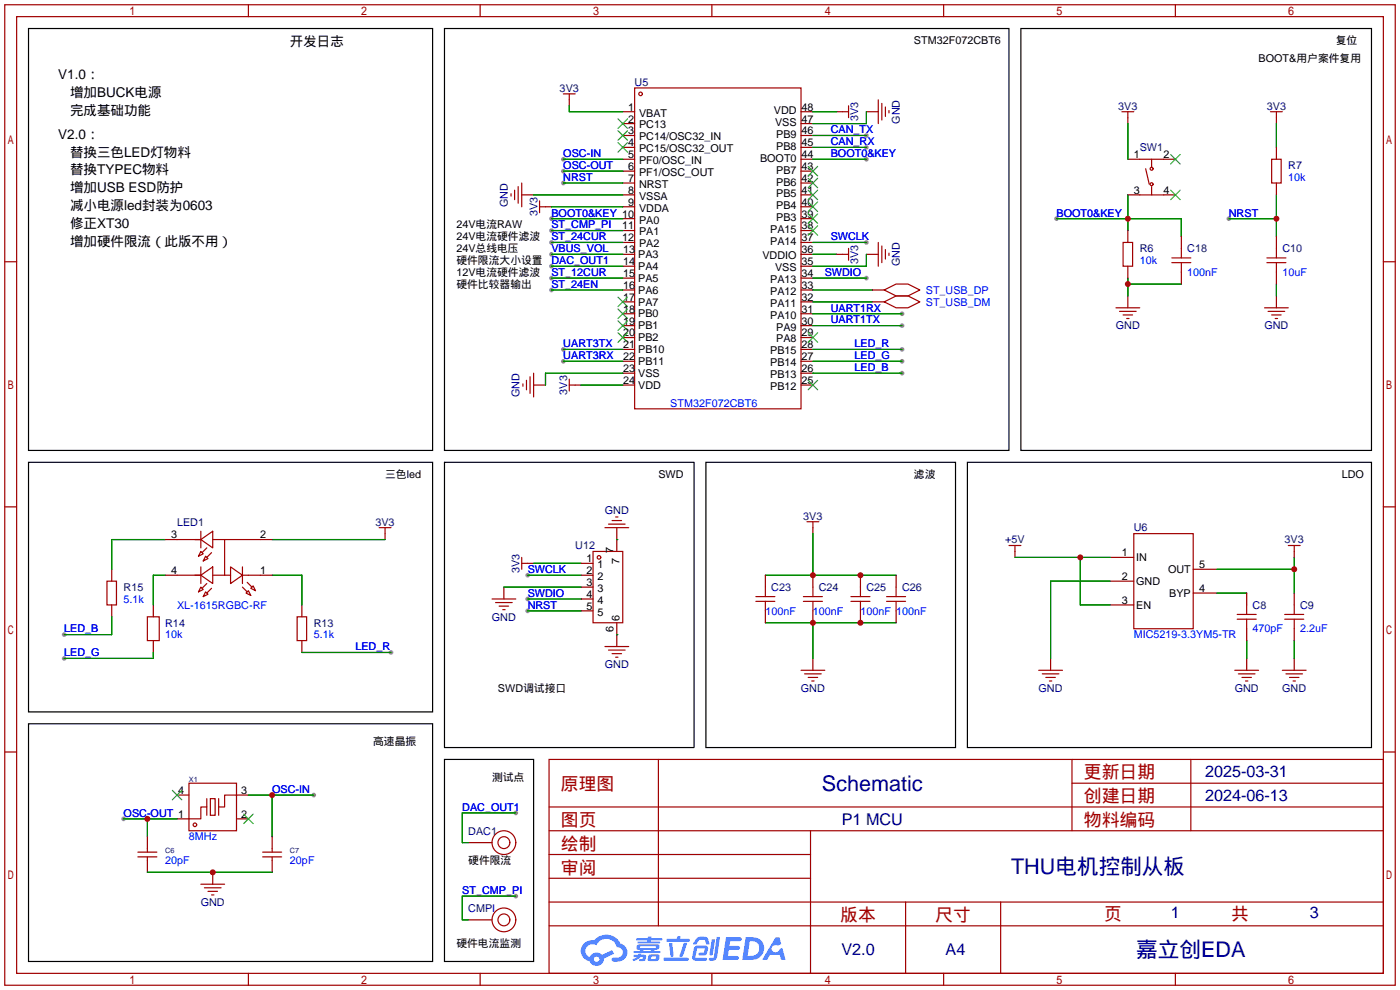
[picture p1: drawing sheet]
<svg xmlns="http://www.w3.org/2000/svg" width="299mm" height="212mm" viewBox="0 0 299 212" stroke-linecap="round" stroke-linejoin="round" font-family="sans-serif">
<g fill="#999">
<circle cx="120.4" cy="34" r=".51"/>
<circle cx="120.4" cy="36.6" r=".51"/>
<circle cx="26.4" cy="175" r=".51"/>
<circle cx="67.1" cy="169.9" r=".51"/>
<circle cx="185.2" cy="51.8" r=".51"/>
<circle cx="112.8" cy="122.9" r=".51"/>
<circle cx="185.2" cy="59.4" r=".51"/>
<circle cx="112.8" cy="128" r=".51"/>
<circle cx="185.2" cy="34" r=".51"/>
<circle cx="225.8" cy="46.7" r=".51"/>
<circle cx="120.4" cy="39.1" r=".51"/>
<circle cx="262.6" cy="46.7" r=".51"/>
<circle cx="192.8" cy="69.6" r=".51"/>
<circle cx="117.9" cy="54.4" r=".51"/>
<circle cx="120.4" cy="74.7" r=".51"/>
<circle cx="120.4" cy="77.2" r=".51"/>
<circle cx="185.2" cy="29" r=".51"/>
<circle cx="185.2" cy="31.5" r=".51"/>
<circle cx="13.7" cy="135.6" r=".51"/>
<circle cx="13.7" cy="140.7" r=".51"/>
<circle cx="83.6" cy="139.4" r=".51"/>
<circle cx="192.8" cy="79.8" r=".51"/>
<circle cx="192.8" cy="77.2" r=".51"/>
<circle cx="192.8" cy="74.7" r=".51"/>
<circle cx="117.9" cy="46.7" r=".51"/>
<circle cx="112.8" cy="130.6" r=".51"/>
<circle cx="192.8" cy="67.1" r=".51"/>
<circle cx="117.9" cy="62" r=".51"/>
<circle cx="117.9" cy="56.9" r=".51"/>
<circle cx="110.2" cy="173.7" r=".51"/>
<circle cx="117.9" cy="49.3" r=".51"/>
<circle cx="110.2" cy="191.5" r=".51"/>
<circle cx="117.9" cy="51.8" r=".51"/>
<circle cx="117.9" cy="59.4" r=".51"/>
</g>
<g fill="none" stroke="#a10000" stroke-width=".25">
<path d="M1 1h297.2v209.6h-297.2zM3.6 3.6h292.1v204.4h-292.1zM53.1 1v2.6M102.6 1v2.6M152.1 1v2.6M201.7 1v2.6M251.2 1v2.6M1 55.9h2.6M295.7 55.9h2.5M1 108.3h2.6M295.7 108.3h2.5M1 160.7h2.6"/>
<path d="M117.3 162.3h178.4v45.7h-178.4zM117.3 177.5h178.4M117.3 172.5h178.4M140.7 162.3v35.6M173.2 177.5v30.5M229.1 162.3v15.2M229.1 167.4h66.6M254.5 162.3v15.2M295.7 160.7h2.5M117.3 182.6h55.9M117.3 197.9h178.4M117.3 192.8h178.4"/>
<path d="M117.3 187.7h55.9M193.5 192.8v15.2M213.9 192.8v15.2M53.1 208v2.6M102.6 208v2.6M152.1 208v2.6M201.7 208v2.6M251.2 208v2.6"/>
</g>
<g fill="#5487ff">
<path d="M155.2 200.3h2.6a.48 .48 0 0 1 .7 .4 .48 .48 0 0 1-.6 .4h-1.8l-.2 1.1h1.9a.43 .43 0 0 1 .4 .4 .43 .43 0 0 1-.5 .4h-1.9l-.2 1.3h1.7a.45 .45 0 0 1 .5 .2 .45 .45 0 0 1-.1 .6h-3.3z"/>
<path d="M165.7 200.3h.9l.4 1.5-.8 .3a.84 .84 0 0 0-1.2 .3 .84 .84 0 0 0 .4 1.1 .84 .84 0 0 0 1.1-.4l.1-.2 .6-.3 .7 2.5h-1l-.2-1h-2.1l-.6 1h-1.1z"/>
<path d="M152.1 200.8h.7l-.5 3.1a.36 .36 0 0 1-.3 .3 .36 .36 0 0 1-.4-.3z"/>
<path d="M153.2 200.2h.7l-.6 4.3a1.13 1.13 0 0 1-1.8 .6l.2-.4h.7l.2-.2z"/>
<path d="M148.9 200.6l.6-.4h1a.77 .77 0 0 1 .9 .5l.3 1-.2 .2h-.5l-.3-.9-.2-.2-1 .1-.7 1-.6-.1-.1-.2z"/>
<path d="M148.4 202.4l.6-.3h1.7a.81 .81 0 0 1 .7 .5 .81 .81 0 0 1-.2 .8 .81 .81 0 0 1-.9 .8h-.7a.32 .32 0 0 1-.3-.3 .32 .32 0 0 1 .4-.3h.7l.2-.9-1.6 .1-.4 1.8 2.2 .1a.32 .32 0 0 1 .3 .4 .32 .32 0 0 1-.4 .2h-2.2l-.5-.3-.1-.5z"/>
<path d="M141.9 204.7h5a.33 .33 0 0 1 .3 .3 .33 .33 0 0 1-.3 .3h-4.9l-.2-.1z"/>
<path d="M146.1 201.5h.8l-.7 2a.98 .98 0 0 1-.7 1.1l-.3-.3z"/>
<path d="M143 201.6h.7l.3 2.5a.34 .34 0 0 1-.3 .4 .34 .34 0 0 1-.4-.3z"/>
<path d="M142.5 200.7h2.1l.3-.6h.6l-.1 .6h1.7a.32 .32 0 0 1 .4 .3 .32 .32 0 0 1-.4 .3h-4.5l-.2-.2z"/>
<path d="M135.5 204.1h.9l.1-.3h.6v.3h.8a.82 .82 0 0 1-.5 1.3h-.8v-.4l.7-.1 .1-.3a.68 .68 0 0 0-1 .4l-1.1 .4-.1-.4 .9-.5h-.7z"/>
<path d="M136 200.5h2.4l.1-.3h.7v.3h2.2l.2 .3-.2 .2h-2.3v.2h1.8l.2 .3-.2 .1h-4.5l-.1-.4h2l.1-.2h-2.3l-.1-.2z"/>
<path d="M159.4 200.3l-.8 4.9h1.7a2.5 2.5 0 0 0 3-2.5 2.5 2.5 0 0 0-3.1-2.4zM160.3 201.1a1.61 1.61 0 0 1 2 1.5 1.61 1.61 0 0 1-1.8 1.7h-.7z"/>
<path d="M136.2 202a.55 .55 0 0 0-.2 .8 .55 .55 0 0 0 .7 .2l.1 .3h-1.3v.3l5.4 .1 .3-.2-.2-.2h-1.2l.2-.3a.7 .7 0 0 0 .8-.3 .7 .7 0 0 0 0-.8l-4.2-.1zM136.8 202.3l3.3-.1 .1 .1-.2 .3h-3.2zM137.5 203h1.7l-.2 .3h-1.4z"/>
<path d="M138.6 204.2a1.05 1.05 0 0 0 0 1.2 2.91 2.91 0 0 0 2.2-.2 .98 .98 0 0 0 0-1.2h-1.6zM139.2 204.5l.9-.1 .1 .4-.2 .2-.8-.1z"/>
<path d="M124.9 201.6a2.23 2.23 0 0 0-.7 2.3 2.23 2.23 0 0 0 1.8 1.6 1.58 1.58 0 0 0 1.8 .9 1.58 1.58 0 0 0 1.3-1.5l2.2-1.1-.5-.7-2.1 1a1.65 1.65 0 0 0-2.7 .4 1.45 1.45 0 0 1-.8-1.9 1.45 1.45 0 0 1 2-.7l.3 .1a2.3 2.3 0 0 1 2.3-1.3 2.3 2.3 0 0 1 2 1.7 1.12 1.12 0 0 1 1.3 1 1.12 1.12 0 0 1-1.1 1.2h-.7a.45 .45 0 0 0-.6 .4 .45 .45 0 0 0 .5 .5 2.21 2.21 0 0 0 2.2-.5 2.21 2.21 0 0 0 .5-2.3 2.13 2.13 0 0 0-1.3-1.1 3.3 3.3 0 0 0-5.6-.7l-1.1 .1zM127 205a.57 .57 0 0 1 1.1 0 .57 .57 0 0 1-1.1 0z"/>
</g>
<g fill="none" stroke="#a10000" stroke-width=".25">
<path d="M135.6 18.8h35.6v68.6h-35.6zM110.7 39.9v3.5M111.5 39.1v5.1M120.4 20.1h2.5M121.7 20.1v1.2M180.1 23.9h1.3M181.4 22.6v2.5M187.7 21.3v5.1M188.5 22.1v3.6M189.2 22.9v2M190 23.6v.5M239.8 23.9h2.5"/>
<path d="M241 23.9v1.2M243.6 34h5.1M244.9 36.1l.7 3.3M246.1 34v1.8M246.1 39.9v1.8M271.5 23.9h2.6M271.8 34h2v5.1h-2zM272.8 23.9v1.2M109.2 41.4v.5M110 40.6v2.1M115.3 42.9v2.6M115.3 44.2h1.3"/>
<path d="M180.1 54.4h1.3M181.4 53.1v2.5M187.7 51.8v5.1M188.5 52.6v3.5M189.2 53.3v2.1M190 54.1v.5M240 51.8h2.1v5.1h-2.1zM243.6 41.7h5.1M250.4 56.1h4.1M250.4 55.1h4.1M252.5 53.1v2M252.5 56.1v2.1"/>
<path d="M270.8 56.1h4M270.8 55.1h4M272.8 53.1v2M272.8 56.1v2.1M114 79.8v5M189 62l2.5-1.3h2.6l2.5 1.3-2.5 1.2h-2.6zM189 64.5l2.5-1.3h2.6l2.5 1.3-2.5 1.3h-2.6zM238.5 65.8h5.1M239.3 66.5h3.5M240 67.3h2.1M240.8 68.1h.5M270.3 65.8h5"/>
<path d="M271 66.5h3.6M271.8 67.3h2M272.5 68.1h.5M111.8 82v.5M112.5 81.3v2M113.3 80.5v3.6M121.7 81v2.6M121.7 82.3h1.2M37.8 115.3h5.1M42.9 117.9l.5 .5-1 .5zM42.9 115.3l2.6-1.8v3.6zM42.9 113.5v3.6"/>
<path d="M43.9 118.9l.5 .5-1 .5zM44.2 117.1l-1 1M45.2 118.1l-1 1M45.5 115.3h2.5v7.6M48 115.3h7.6M81 112.8h2.6M82.3 112.8v1.2M111.5 119.1v2.6M126.7 117.9h6.4v15.2h-6.4zM129.3 112.8h5.1M130 112h3.6M130.8 111.3h2"/>
<path d="M131.6 110.5h.5M172.5 111.5h2.5M173.7 111.5v1.3M215.6 116.6h2.6M216.9 116.6v1.3M242.3 114h12.7v20.4h-12.7zM275.3 116.6h2.6M276.6 116.6v1.3M22.9 124.2h2v5.1h-2zM31.5 131.8h2.5v5.1h-2.5zM37.8 122.9h5.1M42.9 122.9l2.6-1.7v3.5z"/>
<path d="M42.9 125.5l.5 .5-1 .5zM42.9 121.2v3.5M43.9 126.5l.5 .5-1 .5zM44.2 124.7l-1 1M45.2 125.7l-1 1M45.5 122.9h3.8M49.3 121.2l2.5 1.7-2.5 1.8zM51.8 125.5l1 1M51.8 122.9h3.8M51.8 121.2v3.5M52.6 126.7l.5-.5 .5 1.1zM52.8 124.5l1 1"/>
<path d="M53.6 125.7l.5-.5 .5 1zM63.5 131.8h2v5.1h-2zM105.2 128h5M105.9 128.8h3.6M106.7 129.5h2M107.4 130.3h.5M111.5 120.4h1.3M129.3 138.2h5.1M130 138.9h3.6M130.8 139.7h2M161.5 128.5h4.1M161.5 127.5h4.1"/>
<path d="M163.6 125.5v2M163.6 128.5v2.1M171.7 128.5h4.1M171.7 127.5h4.1M173.7 125.5v2M173.7 128.5v2.1M181.9 128.5h4M181.9 127.5h4M183.9 125.5v2M183.9 128.5v2.1M189.5 128.5h4M189.5 127.5h4"/>
<path d="M191.5 125.5v2M191.5 128.5v2.1M264.4 132.3h4.1M264.4 131.3h4.1M266.4 129.3v2M266.4 132.3v2.1M274.6 132.3h4M274.6 131.3h4M276.6 129.3v2M276.6 132.3v2.1M131.6 140.5h.5M171.2 143.3h5.1"/>
<path d="M172 144h3.5M172.7 144.8h2.1M173.5 145.5h.5M222 143.3h5.1M222.8 144h3.5M223.5 144.8h2.1M224.3 145.5h.5M263.9 143.3h5.1M264.7 144h3.5M265.4 144.8h2.1M266.2 145.5h.5M274.1 143.3h5"/>
<path d="M274.8 144h3.6M275.6 144.8h2M276.4 145.5h.5M40.4 167.4h10.1v10.1h-10.1zM44.2 172.5h-1.3v2.5h-2.5M44.2 170.7v3.5M45 170.7h1v3.5h-1zM46.7 170.7v3.5M50.5 169.9h-2.5v2.6h-1.3M29.5 183.1h4M29.5 182.1h4M31.5 181.4v.7"/>
<path d="M31.5 183.1v.8M42.9 189h5.1M43.7 189.7h3.5M44.4 190.5h2.1M45.2 191.3h.5M56.1 183.1h4.1M56.1 182.1h4.1M58.2 181.4v.7M58.2 183.1v.8"/>
<circle cx="136.9" cy="20.1" r=".38"/>
<circle cx="246.1" cy="36.1" r=".32"/>
<circle cx="246.1" cy="39.4" r=".32"/>
<circle cx="128" cy="119.1" r=".38"/>
<circle cx="41.7" cy="176.3" r=".38"/>
<circle cx="107.7" cy="180.1" r="2.54"/>
<circle cx="107.7" cy="196.6" r="2.54"/>
<circle cx="107.7" cy="196.6" r="1.27"/>
<circle cx="107.7" cy="180.1" r="1.27"/>
</g>
<g fill="none" stroke="#870000" stroke-width=".25">
<path d="M121.7 21.3v1.3M133.1 23.9h2.5M133.1 26.4h2.5M133.1 29h2.5M133.1 31.5h2.5M133.1 34h2.5M133.1 36.6h2.5M133.1 39.1h2.5M171.2 23.9h2.5M171.2 26.4h2.5M171.2 29h2.5M171.2 31.5h2.5"/>
<path d="M171.2 34h2.5M171.2 36.6h2.5M171.2 39.1h2.5M178.8 23.9h1.3M185.2 23.9h2.5M241 34h2.6M241 25.1v1.3M248.7 34h2.5M272.8 25.1v1.3M272.8 31.5v2.5M272.8 39.1v2.6M111.5 41.7h2.5"/>
<path d="M116.6 44.2h1.3M133.1 41.7h2.5M133.1 44.2h2.5M133.1 46.7h2.5M133.1 49.3h2.5M133.1 51.8h2.5M133.1 54.4h2.5M133.1 56.9h2.5M133.1 59.4h2.5M171.2 41.7h2.5M171.2 44.2h2.5M171.2 46.7h2.5"/>
<path d="M171.2 49.3h2.5M171.2 51.8h2.5M171.2 54.4h2.5M171.2 56.9h2.5M171.2 59.4h2.5M178.8 54.4h1.3M185.2 54.4h2.5M241 41.7h2.6M241 49.3v2.5M241 56.9v2.5M248.7 41.7h2.5M252.5 50.5v2.6"/>
<path d="M252.5 58.2v2.5M272.8 50.5v2.6M272.8 58.2v2.5M133.1 62h2.5M133.1 64.5h2.5M133.1 67.1h2.5M133.1 69.6h2.5M133.1 72.1h2.5M133.1 74.7h2.5M133.1 77.2h2.5M133.1 79.8h2.5M171.2 62h2.5"/>
<path d="M171.2 64.5h2.5M171.2 67.1h2.5M171.2 69.6h2.5M171.2 72.1h2.5M171.2 74.7h2.5M171.2 77.2h2.5M171.2 79.8h2.5M186.4 62h2.6M186.4 64.5h2.6M241 63.2v2.6M272.8 63.2v2.6M114 82.3h2.6"/>
<path d="M122.9 82.3h1.3M133.1 82.3h2.5M171.2 82.3h2.5M35.3 115.3h2.5M55.6 115.3h2.6M82.3 114v1.3M131.8 112.8v5.1M173.7 112.8v1.2M216.9 117.9v1.2M237.2 119.1h5.1M276.6 117.9v1.2M23.9 121.7v2.5"/>
<path d="M23.9 129.3v2.5M32.8 129.3v2.5M32.8 136.9v2.5M35.3 122.9h2.5M55.6 122.9h2.6M64.5 129.3v2.5M64.5 136.9v2.5M107.7 125.5v2.5M112.8 120.4h1.2M124.2 120.4h2.5M124.2 122.9h2.5M124.2 125.5h2.5"/>
<path d="M124.2 128h2.5M124.2 130.6h2.5M131.8 133.1v5.1M163.6 122.9v2.6M163.6 130.6v2.5M173.7 122.9v2.6M173.7 130.6v2.5M183.9 122.9v2.6M183.9 130.6v2.5M191.5 122.9v2.6M191.5 130.6v2.5M237.2 124.2h5.1"/>
<path d="M237.2 129.3h5.1M255 126.7h5.1M255 121.7h5.1M266.4 126.7v2.6M266.4 134.4v2.5M276.6 126.7v2.6M276.6 134.4v2.5M173.7 140.7v2.6M224.5 140.7v2.6M266.4 140.7v2.6M276.6 140.7v2.6M31.5 178.8v2.6"/>
<path d="M37.8 175h2.6M37.8 169.9h2.6M50.5 175h2.6M50.5 169.9h2.6M58.2 178.8v2.6M31.5 183.9v2.5M45.5 186.4v2.6M58.2 183.9v2.5M100.1 180.1h5.1M100.1 196.6h5.1"/>
</g>
<g fill="none" stroke="#3c3" stroke-width=".25">
<path d="M132.1 25.4l2 2M132.1 27.9l2 2.1M132.1 30.5l2 2M134.1 25.4l-2 2M134.1 27.9l-2 2.1M134.1 30.5l-2 2M172.7 38.1l2.1 2M172.7 35.6l2.1 2M174.8 38.1l-2.1 2M174.8 35.6l-2.1 2M250.2 33l2 2.1M252.2 33l-2 2.1"/>
<path d="M172.7 48.3l2.1 2M172.7 45.7l2.1 2.1M172.7 43.2l2.1 2M172.7 40.6l2.1 2.1M174.8 48.3l-2.1 2M174.8 45.7l-2.1 2.1M174.8 43.2l-2.1 2M174.8 40.6l-2.1 2.1M250.2 40.6l2 2.1M252.2 40.6l-2 2.1M132.1 63.5l2 2M132.1 66l2 2.1"/>
<path d="M132.1 68.6l2 2M132.1 71.1l2 2.1M134.1 63.5l-2 2M134.1 66l-2 2.1M134.1 68.6l-2 2M134.1 71.1l-2 2.1M172.7 71.1l2.1 2.1M174.8 71.1l-2.1 2.1M172.7 81.3l2.1 2M174.8 81.3l-2.1 2M36.8 168.9l2.1 2M38.9 168.9l-2.1 2"/>
<path d="M52.1 174l2 2M54.1 174l-2 2"/>
</g>
<g fill="none" stroke="#008700" stroke-width=".25">
<path d="M120.4 34h12.7M120.4 36.6h12.7M120.4 39.1h12.7M121.7 22.6v1.3h11.4M173.7 34h11.5M173.7 23.9h5.1M173.7 29h11.5M173.7 31.5h11.5M185.2 23.9v2.5h-11.5M241 26.4v7.6M272.8 26.4v5.1M114 41.7h19.1"/>
<path d="M117.9 54.4h15.2M117.9 56.9h15.2M117.9 51.8h15.2M117.9 59.4h15.2M117.9 46.7h15.2M117.9 44.2h15.2M117.9 49.3h15.2M173.7 54.4h5.1M173.7 51.8h11.5M173.7 59.4h11.5M185.2 54.4v2.5h-11.5M225.8 46.7h26.7v3.8"/>
<path d="M241 41.7v7.6M241 59.4v3.8M262.6 46.7h10.2M272.8 41.7v8.8M117.9 62h15.2M120.4 74.7h12.7M120.4 77.2h12.7M133.1 79.8h-16.5v2.5M173.7 79.8h19.1M173.7 69.6h19.1M173.7 74.7h19.1M173.7 77.2h19.1"/>
<path d="M173.7 67.1h19.1M173.7 62h12.7M173.7 64.5h12.7M241 60.7h11.5M272.8 60.7v2.5M124.2 82.3h8.9M35.3 115.3h-11.4v6.4M58.2 115.3h24.1M131.8 115.3h.1M173.7 114v8.9M216.9 119.1h20.3M230.9 119.1v10.2h6.3"/>
<path d="M276.6 119.1v7.6M23.9 131.8v3.8h-10.2M32.8 139.4v1.3h-19.1M35.3 122.9h-2.5v6.4M58.2 122.9h6.3v6.4M64.5 139.4h19.1M107.7 125.5h16.5M112.8 122.9h11.4M112.8 128h11.4M112.8 130.6h11.4M114 120.4h10.2M131.8 135.6h.1"/>
<path d="M163.6 122.9h27.9M163.6 133.1h27.9M173.7 133.1v7.6M237.2 124.2h-12.7v16.5M260.1 126.7h6.3M260.1 121.7h16.5M266.4 136.9v3.8M276.6 136.9v3.8M26.4 175h11.4M31.5 175v3.8M53.1 169.9h14M58.2 169.9v8.9"/>
<path d="M110.2 173.7h-11.4v6.4h1.3M31.5 186.4h26.7M110.2 191.5h-11.4v5.1h1.3"/>
</g>
<path d="M6.1 6.1h86.4v90.2h-86.4zM95 6.1h120.6v90.2h-120.6zM218.2 6.1h74.9v90.2h-74.9zM6.1 98.8h86.4v53.3h-86.4zM95 98.8h53.3v61h-53.3zM150.9 98.8h53.3v61h-53.3zM206.8 98.8h86.3v61h-86.3zM6.1 154.7h86.4v50.8h-86.4zM95 162.3h19v43.2h-19z" fill="none" stroke="#000" stroke-width=".25"/>
<g fill="#c00">
<circle cx="173.7" cy="122.9" r=".63"/>
<circle cx="183.9" cy="122.9" r=".63"/>
<circle cx="173.7" cy="133.1" r=".63"/>
<circle cx="183.9" cy="133.1" r=".63"/>
<circle cx="31.5" cy="175" r=".63"/>
<circle cx="58.2" cy="169.9" r=".63"/>
<circle cx="45.5" cy="186.4" r=".63"/>
<circle cx="276.6" cy="121.7" r=".63"/>
<circle cx="230.9" cy="119.1" r=".63"/>
<circle cx="241" cy="46.7" r=".63"/>
<circle cx="241" cy="60.7" r=".63"/>
<circle cx="272.8" cy="46.7" r=".63"/>
</g>
<g font-size="4.6" fill="#000080">
<text x="175.7" y="169">Schematic</text>
<text x="216.1" y="186.8">THU电机控制从板</text>
<text x="242.8" y="204.6">嘉立创EDA</text>
</g>
<g font-size="3.8" fill="#a00000">
<text x="231.6" y="166.4">更新日期</text>
<text x="119.9" y="168.9">原理图</text>
<text x="231.6" y="171.5">创建日期</text>
<text x="119.9" y="176.5">图页</text>
<text x="231.6" y="176.5">物料编码</text>
<text x="119.9" y="181.6">绘制</text>
<text x="119.9" y="186.7">审阅</text>
<text x="179.6" y="196.9">版本</text>
<text x="199.9" y="196.9">尺寸</text>
<text x="236" y="196.6">页</text>
<text x="263.1" y="196.6">共</text>
</g>
<g font-size="3.5" fill="#000080">
<text x="257.6" y="166.1">2025-03-31</text>
<text x="257.6" y="171.1">2024-06-13</text>
<text x="179.9" y="176.2">P1 MCU</text>
<text x="250.2" y="196.3">1</text>
<text x="280" y="196.3">3</text>
<text x="179.8" y="204.2">V2.0</text>
<text x="202.1" y="204.2">A4</text>
</g>
<g font-size="2.9">
<text x="62" y="9.8">开发日志</text>
<text x="12.4" y="16.9">V1.0：</text>
<text x="15" y="20.8">增加BUCK电源</text>
<text x="12.4" y="29.6">V2.0：</text>
<text x="15" y="24.6">完成基础功能</text>
<text x="15" y="33.5">替换三色LED灯物料</text>
<text x="15" y="41.1">增加USB ESD防护</text>
<text x="15" y="37.3">替换TYPEC物料</text>
<text x="15" y="44.9">减小电源led封装为0603</text>
<text x="15" y="52.5">增加硬件限流（此版不用）</text>
<text x="15" y="48.7">修正XT30</text>
</g>
<g font-size="2.3">
<text x="195.3" y="9.4">STM32F072CBT6</text>
<text x="285.5" y="9.4">复位</text>
<text x="269" y="13.3">BOOT&amp;用户案件复用</text>
<text x="134.2" y="23.6">1</text>
<text x="171.3" y="23.6">48</text>
<text x="134.2" y="26.2">2</text>
<text x="134.2" y="28.7">3</text>
<text x="136.6" y="24.9">VBAT</text>
<text x="136.6" y="27.5">PC13</text>
<text x="136.6" y="30">PC14/OSC32_IN</text>
<text x="165.4" y="24.4">VDD</text>
<text x="165.6" y="26.9">VSS</text>
<text x="165.9" y="29.5">PB9</text>
<text x="171.3" y="28.7">46</text>
<text x="171.3" y="26.2">47</text>
<text x="134.2" y="31.3">4</text>
<text x="134.2" y="33.8">5</text>
<text x="136.6" y="32.5">PC15/OSC32_OUT</text>
<text x="136.6" y="35.1">PF0/OSC_IN</text>
<text x="162.4" y="34.6">BOOT0</text>
<text x="165.9" y="32">PB8</text>
<text x="171.3" y="33.8">44</text>
<text x="171.3" y="31.3">45</text>
<text x="242.3" y="33.8">1</text>
<text x="248.7" y="33.8">2</text>
<text x="134.2" y="36.3">6</text>
<text x="134.2" y="38.9">7</text>
<text x="134.2" y="41.4">8</text>
<text x="136.6" y="37.6">PF1/OSC_OUT</text>
<text x="136.6" y="40.2">NRST</text>
<text x="165.9" y="39.6">PB6</text>
<text x="165.9" y="37.1">PB7</text>
<text x="171.3" y="41.4">41</text>
<text x="171.3" y="38.9">42</text>
<text x="171.3" y="36.3">43</text>
<text x="242.3" y="41.4">3</text>
<text x="248.7" y="41.4">4</text>
<text x="134.2" y="44">9</text>
<text x="136.6" y="42.7">VSSA</text>
<text x="136.6" y="45.2">VDDA</text>
<text x="136.6" y="47.8">PA0</text>
<text x="165.9" y="47.3">PB3</text>
<text x="165.9" y="44.7">PB4</text>
<text x="165.9" y="42.2">PB5</text>
<text x="171.3" y="46.5">39</text>
<text x="171.3" y="44">40</text>
<text x="97.5" y="53.9">24V总线电压</text>
<text x="97.5" y="51.4">24V电流硬件滤波</text>
<text x="97.5" y="48.8">24V电流RAW</text>
<text x="132.9" y="49">11</text>
<text x="132.9" y="51.6">12</text>
<text x="136.6" y="50.3">PA1</text>
<text x="136.6" y="52.9">PA2</text>
<text x="164.6" y="52.3">PA14</text>
<text x="164.6" y="49.8">PA15</text>
<text x="171.3" y="51.6">37</text>
<text x="171.3" y="49">38</text>
<text x="97.5" y="56.4">硬件限流大小设置</text>
<text x="97.5" y="59">12V电流硬件滤波</text>
<text x="133.2" y="54.1">13</text>
<text x="133.2" y="56.7">14</text>
<text x="133.2" y="59.2">15</text>
<text x="136.4" y="55.1">PA3</text>
<text x="136.4" y="57.7">PA4</text>
<text x="162.9" y="55.4">VDDIO</text>
<text x="165.6" y="57.9">VSS</text>
<text x="171.3" y="59.2">34</text>
<text x="171.3" y="56.7">35</text>
<text x="171.3" y="54.1">36</text>
<text x="97.5" y="61.5">硬件比较器输出</text>
<text x="133.2" y="61.7">16</text>
<text x="133.2" y="64.3">17</text>
<text x="136.4" y="60.2">PA5</text>
<text x="136.4" y="62.8">PA6</text>
<text x="136.4" y="65.3">PA7</text>
<text x="164.6" y="65.6">PA11</text>
<text x="164.6" y="63">PA12</text>
<text x="164.6" y="60.5">PA13</text>
<text x="171.3" y="64.3">32</text>
<text x="171.3" y="61.7">33</text>
<text x="133.2" y="66.8">18</text>
<text x="133.2" y="69.4">19</text>
<text x="133.2" y="71.9">20</text>
<text x="136.4" y="67.8">PB0</text>
<text x="136.4" y="70.4">PB1</text>
<text x="164.6" y="68.1">PA10</text>
<text x="165.9" y="70.6">PA9</text>
<text x="171.3" y="71.9">29</text>
<text x="171.3" y="69.4">30</text>
<text x="171.3" y="66.8">31</text>
<text x="133.2" y="74.4">21</text>
<text x="133.2" y="77">22</text>
<text x="136.4" y="72.9">PB2</text>
<text x="136.4" y="75.5">PB10</text>
<text x="164.6" y="75.7">PB15</text>
<text x="165.9" y="73.2">PA8</text>
<text x="171.3" y="77">27</text>
<text x="171.3" y="74.4">28</text>
<text x="133.2" y="79.5">23</text>
<text x="133.2" y="82.1">24</text>
<text x="136.4" y="78">PB11</text>
<text x="136.4" y="80.5">VSS</text>
<text x="136.4" y="83.1">VDD</text>
<text x="164.6" y="83.3">PB12</text>
<text x="164.6" y="80.8">PB13</text>
<text x="164.6" y="78.3">PB14</text>
<text x="171.3" y="82.1">25</text>
<text x="171.3" y="79.5">26</text>
<text x="82.3" y="102.2">三色led</text>
<text x="140.7" y="102.2">SWD</text>
<text x="195.3" y="102.2">滤波</text>
<text x="286.8" y="102.2">LDO</text>
<text x="36.6" y="115.1">3</text>
<text x="55.6" y="115.1">2</text>
<text x="131.1" y="118.2" transform="rotate(-90 131.1 118.2)">7</text>
<text x="239.8" y="118.9">1</text>
<text x="242.8" y="119.9">IN</text>
<text x="36.6" y="122.7">4</text>
<text x="55.6" y="122.7">1</text>
<text x="125.3" y="120.2">1</text>
<text x="125.3" y="122.7">2</text>
<text x="125.3" y="125.2">3</text>
<text x="127.7" y="121.4">1</text>
<text x="127.7" y="124">2</text>
<text x="132.4" y="120.6" transform="rotate(-90 132.4 120.6)">7</text>
<text x="239.8" y="124">2</text>
<text x="242.8" y="125">GND</text>
<text x="249.6" y="122.5">OUT</text>
<text x="256.3" y="121.4">5</text>
<text x="125.3" y="127.8">4</text>
<text x="125.3" y="130.3">5</text>
<text x="127.7" y="126.5">3</text>
<text x="127.7" y="129.1">4</text>
<text x="127.7" y="131.6">5</text>
<text x="239.8" y="129.1">3</text>
<text x="242.8" y="130.1">EN</text>
<text x="249.9" y="127.5">BYP</text>
<text x="256.3" y="126.5">4</text>
<text x="131.1" y="135" transform="rotate(-90 131.1 135)">6</text>
<text x="132.4" y="132.6" transform="rotate(-90 132.4 132.6)">6</text>
<text x="106.4" y="147.9">SWD调试接口</text>
<text x="79.8" y="159.3">高速晶振</text>
<text x="105.2" y="166.9">测试点</text>
<text x="38.1" y="169.7">4</text>
<text x="51.6" y="169.7">3</text>
<text x="51.6" y="174.8">2</text>
<text x="100.1" y="184.7">硬件限流</text>
<text x="97.5" y="202.5">硬件电流监测</text>
</g>
<g font-size="2.3" fill="#000080">
<text x="119.6" y="19.6">3V3</text>
<text x="135.6" y="18.3">U5</text>
<text x="239" y="23.4">3V3</text>
<text x="270.7" y="23.4">3V3</text>
<text x="183.4" y="25.9" transform="rotate(-90 183.4 25.9)">3V3</text>
<text x="192.3" y="26.4" transform="rotate(-90 192.3 26.4)">GND</text>
<text x="243.6" y="32.3">SW1</text>
<text x="275.3" y="36.1">R7</text>
<text x="108.5" y="44.2" transform="rotate(-90 108.5 44.2)">GND</text>
<text x="114.9" y="46.2" transform="rotate(-90 114.9 46.2)">3V3</text>
<text x="243.6" y="53.9">R6</text>
<text x="253.7" y="53.9">C18</text>
<text x="274.1" y="53.9">C10</text>
<text x="183.4" y="56.4" transform="rotate(-90 183.4 56.4)">3V3</text>
<text x="192.3" y="56.9" transform="rotate(-90 192.3 56.9)">GND</text>
<text x="238.5" y="70.4">GND</text>
<text x="270.2" y="70.4">GND</text>
<text x="111" y="84.9" transform="rotate(-90 111 84.9)">GND</text>
<text x="121.2" y="84.3" transform="rotate(-90 121.2 84.3)">3V3</text>
<text x="37.8" y="112.3">LED1</text>
<text x="80.2" y="112.3">3V3</text>
<text x="129.3" y="109.8">GND</text>
<text x="171.7" y="111">3V3</text>
<text x="242.3" y="113.6">U6</text>
<text x="122.9" y="117.4">U12</text>
<text x="214.8" y="116.1">+5V</text>
<text x="274.6" y="116.1">3V3</text>
<text x="111" y="122.4" transform="rotate(-90 111 122.4)">3V3</text>
<text x="26.4" y="126.3">R15</text>
<text x="164.8" y="126.3">C23</text>
<text x="175" y="126.3">C24</text>
<text x="185.2" y="126.3">C25</text>
<text x="192.8" y="126.3">C26</text>
<text x="267.7" y="130.1">C8</text>
<text x="277.9" y="130.1">C9</text>
<text x="35.3" y="133.9">R14</text>
<text x="67.1" y="133.9">R13</text>
<text x="105.1" y="132.6">GND</text>
<text x="129.3" y="142.8">GND</text>
<text x="171.2" y="147.9">GND</text>
<text x="222" y="147.9">GND</text>
<text x="263.9" y="147.9">GND</text>
<text x="274" y="147.9">GND</text>
<text x="100.1" y="178.4">DAC1</text>
<text x="42.9" y="193.6">GND</text>
<text x="100.1" y="194.9">CMPI</text>
</g>
<g font-size="2.3" fill="#00f">
<text x="177.5" y="28.5">CAN_TX</text>
<text x="120.4" y="33.6">OSC-IN</text>
<text x="177.5" y="33.6">BOOT0&amp;KEY</text>
<text x="177.5" y="31">CAN_RX</text>
<text x="120.4" y="36.1">OSC-OUT</text>
<text x="120.4" y="38.7">NRST</text>
<text x="275.3" y="38.7">10k</text>
<text x="117.9" y="46.3">BOOT0&amp;KEY 10</text>
<text x="225.8" y="46.3">BOOT0&amp;KEY</text>
<text x="262.6" y="46.3">NRST</text>
<text x="117.9" y="53.9">VBUS_VOL</text>
<text x="117.9" y="48.8">ST_CMP_PI</text>
<text x="117.9" y="51.4">ST_24CUR</text>
<text x="177.5" y="51.4">SWCLK</text>
<text x="117.9" y="56.4">DAC_OUT1</text>
<text x="117.9" y="59">ST_12CUR</text>
<text x="176.3" y="59">SWDIO</text>
<text x="243.6" y="56.4">10k</text>
<text x="253.7" y="59">100nF</text>
<text x="274.1" y="59">10uF</text>
<text x="117.9" y="61.5">ST_24EN</text>
<text x="197.9" y="62.8">ST_USB_DP</text>
<text x="197.9" y="65.3">ST_USB_DM</text>
<text x="177.5" y="69.1">UART1TX</text>
<text x="177.5" y="66.6">UART1RX</text>
<text x="120.4" y="74.2">UART3TX</text>
<text x="120.4" y="76.8">UART3RX</text>
<text x="182.6" y="76.8">LED_G</text>
<text x="182.6" y="74.2">LED_R</text>
<text x="182.6" y="79.3">LED_B</text>
<text x="143.3" y="86.9">STM32F072CBT6</text>
<text x="112.8" y="122.5">SWCLK</text>
<text x="26.4" y="128.8">5.1k</text>
<text x="37.8" y="130.1">XL-1615RGBC-RF</text>
<text x="112.8" y="127.6">SWDIO</text>
<text x="112.8" y="130.1">NRST</text>
<text x="163.6" y="131.4">100nF</text>
<text x="173.7" y="131.4">100nF</text>
<text x="183.9" y="131.4">100nF</text>
<text x="191.5" y="131.4">100nF</text>
<text x="13.7" y="135.2">LED_B</text>
<text x="35.3" y="136.4">10k</text>
<text x="67.1" y="136.4">5.1k</text>
<text x="242.3" y="136.4">MIC5219-3.3YM5-TR</text>
<text x="267.7" y="135.2">470pF</text>
<text x="277.9" y="135.2">2.2uF</text>
<text x="13.7" y="140.3">LED_G</text>
<text x="75.9" y="139">LED_R</text>
<text x="58.2" y="169.5">OSC-IN</text>
<text x="98.8" y="173.3">DAC_OUT1</text>
<text x="26.4" y="174.5">OSC-OUT 1</text>
<text x="40.4" y="179.6">8MHz</text>
<text x="35.3" y="184.7">20pF</text>
<text x="62" y="184.7">20pF</text>
<text x="98.8" y="191.1">ST_CMP_PI</text>
</g>
<g font-size="1.6" fill="#000080">
<text x="40.4" y="167.1">X1</text>
<text x="35.3" y="182.3">C6</text>
<text x="62" y="182.3">C7</text>
</g>
</svg>
